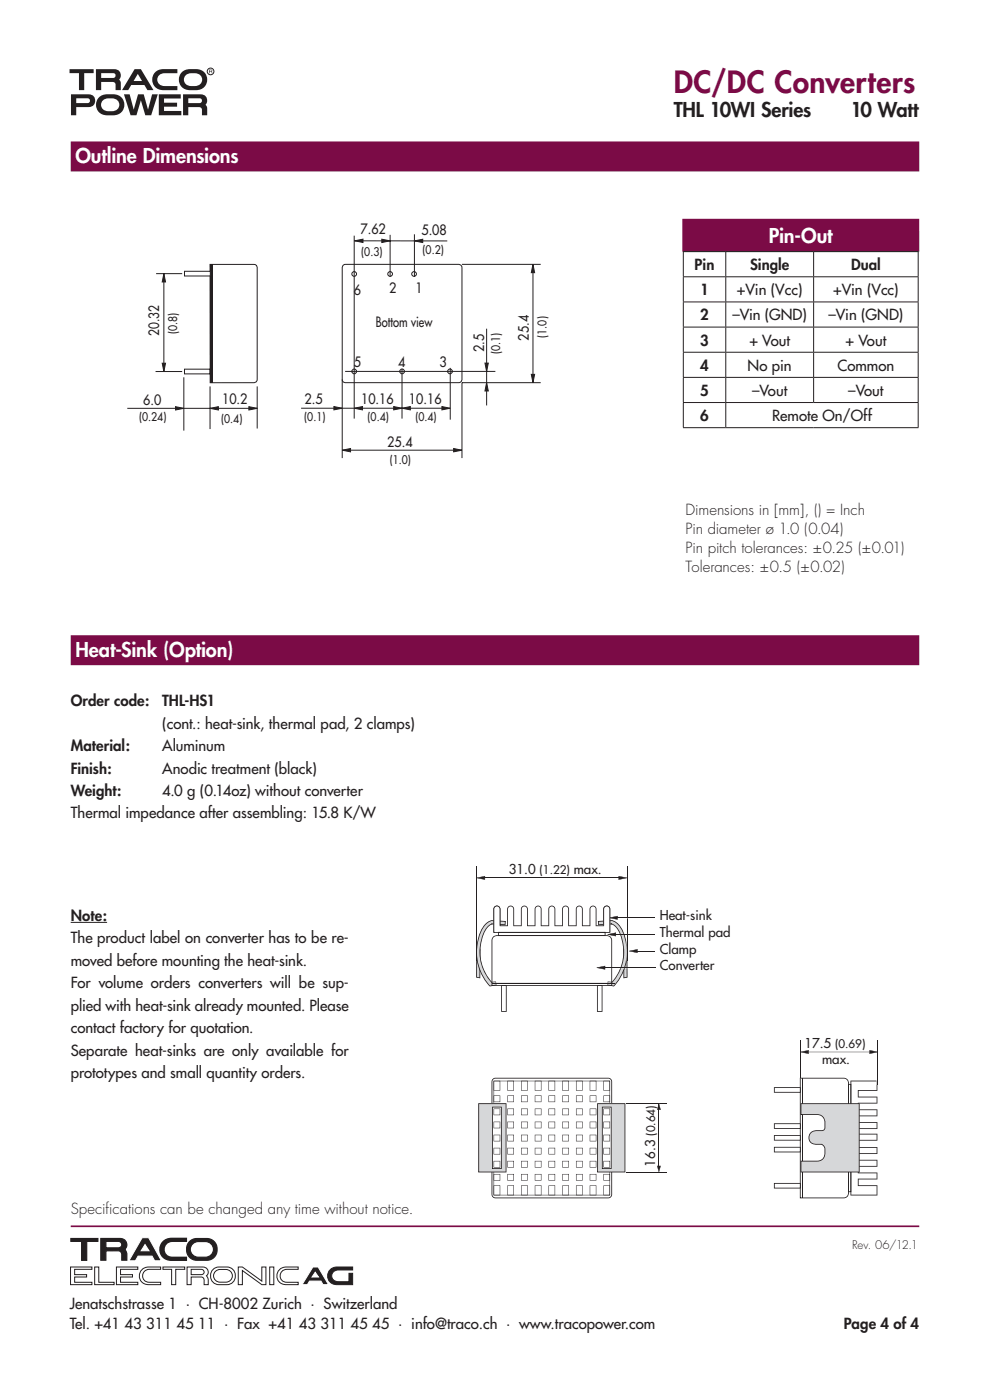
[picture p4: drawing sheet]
<svg xmlns="http://www.w3.org/2000/svg" width="210mm" height="297mm" viewBox="0 0 210 297" stroke-linecap="round" stroke-linejoin="round" font-family="sans-serif">
<g fill="#231f20">
<path d="M33.1 15.2l1-.5h3.5v.8h-2.6a1.38 1.38 0 0 0-1.6 1.4 1.38 1.38 0 0 0 1.6 1.4h2.6v.8h-2.9a2.25 2.25 0 0 1-2.3-1.4 2.25 2.25 0 0 1 .7-2.5z"/>
<path d="M38.7 15.2a2.25 2.25 0 0 0-.6 2.5 2.25 2.25 0 0 0 2.2 1.4 3.3 3.3 0 0 0 3.2-.8 2.24 2.24 0 0 0 .2-2.4 2.24 2.24 0 0 0-2.1-1.2 3.8 3.8 0 0 0-2.9 .5zM39.3 16.1a2.66 2.66 0 0 1 3.3 0 1.38 1.38 0 0 1 .1 1.5 1.38 1.38 0 0 1-1.4 .7 1.91 1.91 0 0 1-2.2-1v-.8z"/>
<path d="M21.1 20.5a2.25 2.25 0 0 0-.6 2.6 2.25 2.25 0 0 0 2.3 1.4 3.3 3.3 0 0 0 3.1-.9 2.24 2.24 0 0 0 .2-2.4 2.24 2.24 0 0 0-2-1.2 3.8 3.8 0 0 0-3 .5zM21.7 21.4a2.66 2.66 0 0 1 3.4 0 1.37 1.37 0 0 1 0 1.6 1.37 1.37 0 0 1-1.4 .6 1.91 1.91 0 0 1-2.2-1v-.8z"/>
</g>
<circle cx="44.7" cy="15.2" r=".71" fill="none" stroke="#231f20" stroke-width=".21"/>
<g fill="#231f20">
<path d="M14.7 14.7h5.2v.8h-2v3.6h-1.1v-3.6h-2z"/>
<path d="M26.3 20h1.2l.9 3.2 .9-3.2h1.2l.9 3.2 .9-3.2h1.2l-1.4 4.5h-1.3l-.9-3.2-1 3.2h-1.2z"/>
<path d="M33.7 20h4.6v.9h-3.5v.9h2.8v.8h-2.8v.9h3.7v1h-4.8z"/>
<path d="M28.5 14.7l-2.6 4.4h1.3l.6-1.1h2.8l.7 1.1h1.3l-2.7-4.4zM29.2 15.7l.9 1.5h-1.8z"/>
<path d="M44.3 14.8h.7l-.1 .4 .1 .4-.2-.4h-.4v.4h-.1zM44.4 14.9v.2h.5v-.2z"/>
</g>
<g fill="#231f20">
<path d="M21.5 15.5v1h2.5a.52 .52 0 0 0 .5-.3 .52 .52 0 0 0-.2-.6zM20.4 14.7h3.8a1.32 1.32 0 0 1 1.3 .7 1.32 1.32 0 0 1-.2 1.5l.3 .4v1.8h-1.1v-.8a.69 .69 0 0 0-.7-.9h-2.3v1.7h-1.1z" fill-rule="evenodd"/>
<path d="M15.1 20v4.5h1.1v-1.8h2.5a1.36 1.36 0 0 0 1.5-1.3 1.36 1.36 0 0 0-1.5-1.4zM16.2 20.9h2.7a.52 .52 0 0 1 .2 .6 .52 .52 0 0 1-.5 .4h-2.4z" fill-rule="evenodd"/>
<path d="M38.8 20v4.5h1.1v-1.8h2.3a.66 .66 0 0 1 .6 .9v.9h1.2l-.1-1.9-.3-.4a1.32 1.32 0 0 0 .2-1.5 1.32 1.32 0 0 0-1.3-.7zM39.9 20.9h2.7a.53 .53 0 0 1 .2 .6 .53 .53 0 0 1-.5 .4h-2.4z" fill-rule="evenodd"/>
</g>
<path d="M15 260.2h180" fill="none" stroke="#7b0b46" stroke-width=".35"/>
<path d="M15 268.8h4.5v.5h-3.7v1.1h2.6v.5h-2.6v1.1h3.7v.5h-4.5zM20.1 268.8h.9v3.2h3.2v.5h-4.1zM24.7 268.8h4.5v.5h-3.6v1.1h2.5v.5h-2.5v1.1h3.6v.5h-4.5zM30.3 269.2l.6-.3 .7-.1h2.5v.5h-2.4a1.38 1.38 0 0 0-1.5 1.4 1.38 1.38 0 0 0 1.5 1.3h2.4v.5h-2.5a1.87 1.87 0 0 1-1.9-1.2 1.87 1.87 0 0 1 .6-2.1zM34.6 268.8h4.6v.5h-1.9v3.2h-.9v-3.2h-1.8zM39.7 268.8h3.3a1.14 1.14 0 0 1 1.1 .7 1.14 1.14 0 0 1-.2 1.2 2.08 2.08 0 0 1 .3 1.8h-.9v-.5a.79 .79 0 0 0-.1-.8 .79 .79 0 0 0-.9-.3h-1.7v1.6h-.9zM40.6 269.3h2.1a.57 .57 0 0 1 .6 .5 .57 .57 0 0 1-.6 .6h-2.1zM45.2 269.3a3.5 3.5 0 0 1 3.4-.4 1.89 1.89 0 0 1 1.3 2 1.89 1.89 0 0 1-1.7 1.6 3.2 3.2 0 0 1-3-.5 2.06 2.06 0 0 1 0-2.7zM45.6 269.9a2.72 2.72 0 0 1 3.4 0 1.34 1.34 0 0 1 .1 1.4 1.34 1.34 0 0 1-1.2 .7 2.21 2.21 0 0 1-2.3-.5 1.31 1.31 0 0 1 0-1.6zM50.5 268.8h.9l4.1 3v-3h.9v3.7h-.9l-4.1-3v3h-.9zM57.2 268.8h.9v3.7h-.9zM59.5 269.2l.5-.3 .7-.1h2.6v.5h-2.4a1.38 1.38 0 0 0-1.5 1.4 1.38 1.38 0 0 0 1.5 1.3h2.4v.5h-2.6a1.87 1.87 0 0 1-1.9-1.2 1.87 1.87 0 0 1 .7-2.1z" fill="none" stroke="#231f20" stroke-width=".21"/>
<path d="M70.2 269.2l.6-.3 .7-.1h3.3v.6h-3a1.26 1.26 0 0 0-1.4 1.3 1.26 1.26 0 0 0 1.4 1.2h2.2v-1.8h.8v2.4h-3.3a1.87 1.87 0 0 1-1.9-1.2 1.87 1.87 0 0 1 .6-2.1z" fill="#231f20"/>
<path d="M70.2 269.2l.6-.3 .7-.1h3.3v.6h-3a1.26 1.26 0 0 0-1.4 1.3 1.26 1.26 0 0 0 1.4 1.2h2.2v-1.8h.8v2.4h-3.3a1.87 1.87 0 0 1-1.9-1.2 1.87 1.87 0 0 1 .6-2.1z" fill="none" stroke="#231f20" stroke-width=".21"/>
<path d="M15 262.7h5.8v.6h-2.4v4.1h-1.1v-4.1h-2.3z" fill="#231f20"/>
<path d="M15 262.7h5.8v.6h-2.4v4.1h-1.1v-4.1h-2.3z" fill="none" stroke="#231f20" stroke-width=".25"/>
<path d="M34.5 263.6l1.1-.8 3.9-.1v.6h-2.9a1.71 1.71 0 0 0-1.8 1.7 1.71 1.71 0 0 0 1.8 1.7h2.9v.7h-3.1a2.31 2.31 0 0 1-2.2-1.3 2.31 2.31 0 0 1 .3-2.5z" fill="#231f20"/>
<path d="M34.5 263.6l1.1-.8 3.9-.1v.6h-2.9a1.71 1.71 0 0 0-1.8 1.7 1.71 1.71 0 0 0 1.8 1.7h2.9v.7h-3.1a2.31 2.31 0 0 1-2.2-1.3 2.31 2.31 0 0 1 .3-2.5z" fill="none" stroke="#231f20" stroke-width=".3"/>
<path d="M21.4 262.7h4a1.31 1.31 0 0 1 1.4 .8 1.31 1.31 0 0 1-.4 1.5l.1 .1a2.56 2.56 0 0 1 .4 2.2h-1.1v-.7a.93 .93 0 0 0-.2-1 .93 .93 0 0 0-.9-.2l-2.2-.1v2h-1.1zM22.5 263.3v1.4h2.6a.69 .69 0 0 0 .7-.7 .69 .69 0 0 0-.7-.7z" fill-rule="evenodd" fill="#231f20"/>
<path d="M21.4 262.7h4a1.31 1.31 0 0 1 1.4 .8 1.31 1.31 0 0 1-.4 1.5l.1 .1a2.56 2.56 0 0 1 .4 2.2h-1.1v-.7a.93 .93 0 0 0-.2-1 .93 .93 0 0 0-.9-.2l-2.2-.1v2h-1.1zM22.5 263.3h2.6a.69 .69 0 0 1 .7 .7 .69 .69 0 0 1-.7 .7h-2.6z" fill="none" stroke="#231f20" stroke-width=".25"/>
<path d="M30.2 262.6h1.3l2.7 4.9h-1.4l-.5-1h-3l-.6 1h-1.4zM30.8 264l.8 1.3h-1.7z" fill-rule="evenodd" fill="#231f20"/>
<path d="M30.2 262.6h1.3l2.7 4.9h-1.4l-.5-1h-3l-.6 1h-1.4zM30.8 264l.8 1.3h-1.7z" fill="none" stroke="#fff" stroke-width=".21"/>
<path d="M40.2 263.4a3.9 3.9 0 0 1 3.7-.7 2.31 2.31 0 0 1 2.2 2.4 2.31 2.31 0 0 1-2.2 2.3 3.9 3.9 0 0 1-3.7-.7 2.53 2.53 0 0 1 0-3.3zM40.9 263.9a3.9 3.9 0 0 1 3.5-.3 1.66 1.66 0 0 1 .8 1.9 1.66 1.66 0 0 1-1.6 1.2 2.7 2.7 0 0 1-3-.8 1.62 1.62 0 0 1 .3-2z" fill-rule="evenodd" fill="#231f20"/>
<path d="M40.2 263.4a3.9 3.9 0 0 1 3.7-.7 2.31 2.31 0 0 1 2.2 2.4 2.31 2.31 0 0 1-2.2 2.3 3.9 3.9 0 0 1-3.7-.7 2.53 2.53 0 0 1 0-3.3zM40.9 263.9a3.9 3.9 0 0 1 3.5-.3 1.66 1.66 0 0 1 .8 1.9 1.66 1.66 0 0 1-1.6 1.2 2.7 2.7 0 0 1-3-.8 1.62 1.62 0 0 1 .3-2z" fill="none" stroke="#231f20" stroke-width=".25"/>
<path d="M66.4 268.8h1.1l2.2 3.7h-1.2l-.4-.7h-2.4l-.5 .7h-1.1zM66.9 269.9l.7 1h-1.4z" fill-rule="evenodd" fill="#231f20"/>
<path d="M66.4 268.8h1.1l2.2 3.7h-1.2l-.4-.7h-2.4l-.5 .7h-1.1zM66.9 269.9l.7 1h-1.4z" fill="none" stroke="#fff" stroke-width=".21"/>
<path d="M15 33.2h180" fill="none" stroke="#7b0b46" stroke-width="6.3" stroke-linecap="butt"/>
<path d="M144.7 46.4h50.3v7h-50.3z" fill="#7b0b46"/>
<g fill="none" stroke="#231f20" stroke-width=".21">
<path d="M144.9 53.4h49.9M144.9 58.7h49.9M144.9 53.5v5.1M144.9 58.8v5.2M154 53.5v5.1M154 58.8v5.2M172.6 53.5v5.1M172.6 58.8v5.2M194.8 53.5v5.1M194.8 58.8v5.2M144.9 64.1h49.9M144.9 69.4h49.9"/>
<path d="M144.9 74.7h49.9M144.9 64.1v5.2M144.9 69.5v5.2M144.9 74.8v5.2M154 64.1v5.2M154 69.5v5.2M154 74.8v5.2M172.6 64.1v5.2M172.6 69.5v5.2M172.6 74.8v5.2M194.8 64.1v5.2M194.8 69.5v5.2"/>
<path d="M194.8 74.8v5.2M144.9 80.1h49.9M144.9 85.4h49.9M144.9 90.7h49.9M144.9 80.1v5.2M144.9 85.5v5.2M154 80.1v5.2M154 85.5v5.2M172.6 80.1v5.2M194.8 80.1v5.2M194.8 85.5v5.2M15 195.7h7.7"/>
</g>
<g fill="#231f20">
<path d="M182 240.5h4.1v1.5h-4.1v-.2h3.9v-1.1h-3.9z"/>
<path d="M180.4 229.2h5.7v2.2h-4v1.2h4v1.5h-4v1.2h4v1.5h-4v1.2h4v1.5h-4v1.3h-.1v-1.5h3.9v-1.1h-3.9v-1.6h3.9v-1.1h-3.9v-1.6h3.9v-1.1h-3.9v-1.6h3.9v-1.8h-5.3v24h5.3v-1.8h-3.9v-1.6h3.9v-1.1h-3.9v-1.6h3.9v-1.1h-3.9v-1.6h3.9v-1.1h-3.9v-1.4h.1v1.2h4v1.5h-4v1.2h4v1.5h-4v1.2h4v1.5h-4v1.2h4v2.2h-5.7z"/>
<path d="M104.7 229.3h24.7v24.2l-.1-24.1h-24.5v24.1l24.6 .1h-24.7z"/>
</g>
<path d="M101.1 201.2l.7 .1v6.1l-.7-.1z" fill="#d6d7d9"/>
<g fill="#231f20">
<path d="M101 201.1l.9 .2v6.2l-.9-.1v-6.2h.2v6l.5 .1v-5.9l-.6-.1z"/>
<path d="M104.5 228.9l.6-.3h23.9a.82 .82 0 0 1 .8 .9v23.9a.82 .82 0 0 1-.8 .8h-23.9a.69 .69 0 0 1-.7-.8 .64 .64 0 0 0 .7 .6h23.9a.64 .64 0 0 0 .7-.6v-23.9a.64 .64 0 0 0-.7-.7h-23.9a.64 .64 0 0 0-.7 .7v23.9h-.1v-23.9z"/>
</g>
<path d="M101.5 234.1h5.8v14.5h-5.8z" fill="#d6d7d9"/>
<path d="M101.5 234h5.9v14.7h-5.9v-.2h5.8v-14.3h-5.7v14.4l-.1 .1z" fill="#231f20"/>
<path d="M104.5 234.9h1.8v13h-1.8z" fill="#fff"/>
<path d="M104.4 234.8h2v13.2h-1.9v-.2h1.8v-12.8h-1.7v12.9l-.2 .1z" fill="#231f20"/>
<path d="M126.8 234.1h5.8v14.5h-5.8z" fill="#d6d7d9"/>
<path d="M126.7 234h6v14.7h-5.9v-.2h5.7v-14.3h-5.6v14.4l-.2 .1z" fill="#231f20"/>
<path d="M127.8 234.9h1.8v13h-1.8z" fill="#fff"/>
<g fill="#231f20">
<path d="M127.7 234.8h2v13.2h-1.9v-.2h1.8v-12.8h-1.7v12.9l-.2 .1z"/>
<path d="M179.9 229.9h.7v22.9h-.2v-22.7h-.3v22.6h.4l.1 .2h-.7z"/>
<path d="M169.7 228.6h9.2a1.1 1.1 0 0 1 1.2 1.2v23.3l-.2 .5a1.04 1.04 0 0 1-1 .6h-9.1v-.2h9.1a.94 .94 0 0 0 1-.9v-23.3a.98 .98 0 0 0-1-1h-9.1v25.3l-.1 .1z"/>
</g>
<path d="M170.3 228.7v25.4" fill="none" stroke="#231f20" stroke-width=".21"/>
<path d="M169.9 234.1h12.4v14.5h-12.4v-2.3h3.4a1.6 1.6 0 0 0 1.7-1.6v-1l-.4-.7-.3-.2h-1a1.47 1.47 0 0 1-1.7-1.5 1.47 1.47 0 0 1 1.7-1.4l1.1-.1 .5-.2 .1-1.7a1.61 1.61 0 0 0-1.7-1.5h-3.4z" fill="#d6d7d9"/>
<path d="M169.8 234h12.5v14.7h-12.5v-2.5h3.5a1.5 1.5 0 0 0 1.6-1.5v-1l-.3-.6-.3-.3h-1a1.49 1.49 0 0 1-1.8-1.5 1.49 1.49 0 0 1 1.8-1.4l1.5-.3 .1-1.6a1.56 1.56 0 0 0-1.6-1.5h-3.4v-.1h3.4a1.69 1.69 0 0 1 1.8 1.7v1.1a.73 .73 0 0 1-.8 .7h-1a1.38 1.38 0 0 0-1.6 1.4 1.38 1.38 0 0 0 1.6 1.4h1l.4 .3a1.73 1.73 0 0 1 .4 1.7 1.67 1.67 0 0 1-1.8 1.7h-3.3v2.1h12.2v-14.3h-12.2v2.2l-.2 .1z" fill="#231f20"/>
<path d="M164.3 230.7h5.5v1h-5.5z" fill="#fff"/>
<path d="M164.2 230.6h5.6v1.1h-.1v-.9h-5.4v.8h5.5v.2h-5.6z" fill="#231f20"/>
<path d="M164.3 238.4h5.5v1h-5.5z" fill="#fff"/>
<path d="M164.2 238.3h5.6v1.1h-.1v-.9h-5.4v.8h5.5v.2h-5.6z" fill="#231f20"/>
<path d="M164.3 240.9h5.5v1h-5.5z" fill="#fff"/>
<path d="M164.2 240.8h5.6v1.1h-.1v-.9h-5.4v.8h5.5v.2h-5.6z" fill="#231f20"/>
<path d="M164.3 243.4h5.5v1h-5.5z" fill="#fff"/>
<path d="M164.2 243.3h5.6v1.1h-.1v-.9h-5.4v.8h5.5v.2h-5.6z" fill="#231f20"/>
<path d="M164.3 251h5.5v1h-5.5z" fill="#fff"/>
<path d="M164.2 251h5.6v1h-.1v-.9h-5.4v.9h5.5v.1h-5.6z" fill="#231f20"/>
<path d="M105.8 197.8h22.6v.7h-22.6z" fill="#fff"/>
<path d="M105.7 197.7h22.7v.2h-22.6v.5h22.5v-.6l.1-.1v.9h-22.7z" fill="#231f20"/>
<path d="M106.4 209.1h1v5.5h-1z" fill="#fff"/>
<path d="M106.3 209h1.1v.2h-.9v5.3h.8v-5.4l.2-.1v5.7h-1.2z" fill="#231f20"/>
<path d="M126.7 209.1h1v5.5h-1z" fill="#fff"/>
<path d="M126.6 209h1.1v.2h-.9v5.3h.8v-5.4l.2-.1v5.7h-1.2z" fill="#231f20"/>
<path d="M103.2 195.9l1.1-.6 2.9 .2-.1 .7-2.8-.2a4.2 4.2 0 0 0-2.1 3.3 9.7 9.7 0 0 0 2.1 9.1l.8-.2 .2 .7-1.4 .3a10.5 10.5 0 0 1-1.2-12.8z" fill="#d6d7d9"/>
<path d="M102.9 196.1l.5-.5 .9-.4 2.9 .2v.2l-2.8-.2a3.5 3.5 0 0 0-2.5 2.7 10.6 10.6 0 0 0 2 11l1.2-.2-.1-.6-.7 .2a9.6 9.6 0 0 1-1-11.8l.7-.6 .4-.2v.2l-.1-.2 2.8 .2v-.6l.2-.1-.1 .9-2.9-.2v-.2l.1 .2a3.3 3.3 0 0 0-1.9 2.4 9.9 9.9 0 0 0 1.8 9.9l.9-.3 .2 .9-1.5 .3a10.5 10.5 0 0 1-1-13.2z" fill="#231f20"/>
<path d="M132.3 201.3l.7-.1v6.1l-.7 .1z" fill="#d6d7d9"/>
<path d="M132.2 201.3l.8-.2v.2l-.6 .1v5.9l.5-.1v-6l.2-.1v6.3l-.9 .1z" fill="#231f20"/>
<path d="M126.9 195.5l2.9-.2a2.77 2.77 0 0 1 2.1 1.8 10.6 10.6 0 0 1-1.7 12.1l-1.3-.3 .1-.7 .8 .2a9.6 9.6 0 0 0 1-11.7l-1-.7-2.8 .2z" fill="#d6d7d9"/>
<path d="M126.8 195.4l2.9-.2a3 3 0 0 1 2.4 2.2 10.6 10.6 0 0 1-1.9 11.9l-1.4-.3 .1-.9 .9 .3a9.7 9.7 0 0 0 .9-11.6l-1-.7 .1-.2v.2l-2.9 .2-.1-.8h.2l.1 .6 2.7-.2v.2l-.1-.2h.1a4.3 4.3 0 0 1 2.2 3.4 9.7 9.7 0 0 1-2.2 9.2l-.7-.2-.1 .6 1.2 .2a10.3 10.3 0 0 0 .9-12.9l-.5-.4-.8-.4-2.9 .2z" fill="#231f20"/>
<path d="M104.4 198.6h25.3v10.4h-25.3z" fill="#fff"/>
<path d="M104.4 208.7h.7v.2l-.7 .1zM104.4 208.4l.6-.1 .1 .2z" fill="#eeeeef"/>
<path d="M104.4 209l.7-.1v-.2h.2l.1 .3zM104.4 208.3l.8-.2 .1 .4h-.2l-.1-.2-.6 .1z" fill="#a8a9ad"/>
<path d="M129 208.7h.7v.3l-.7-.1zM129.1 208.3l.6 .2h-.7z" fill="#eeeeef"/>
<path d="M128.8 208.7h.2v.2l.7 .1h-.9zM128.9 208.1l.8 .2v.1l-.6-.1-.1 .2h-.1z" fill="#a8a9ad"/>
<path d="M129.8 208.5h.7v.2h-.7z" fill="#231f20"/>
<path d="M101.1 183.8v20z" fill="#fff"/>
<path d="M101.1 183.8v20" fill="none" stroke="#231f20" stroke-width=".21"/>
<path d="M133 183.8v20z" fill="#fff"/>
<path d="M133 183.8v20" fill="none" stroke="#231f20" stroke-width=".21"/>
<path d="M102.2 186.2h29.4z" fill="#fff"/>
<path d="M102.2 186.2h29.4" fill="none" stroke="#231f20" stroke-width=".21"/>
<g fill="#231f20">
<path d="M101.1 186.2l1.8-.3v.7z"/>
<path d="M101.1 186.2l1.7-.4-1.5 .4 1.5 .3 .1-.7v.8z"/>
<path d="M131.3 185.9l1.7 .3-1.7 .4z"/>
<path d="M131.2 185.8l1.8 .5-1.7 .3 1.5-.4-1.5-.3-.1 .7z"/>
</g>
<path d="M132.9 248.6h8.5z" fill="#fff"/>
<path d="M132.9 248.6h8.5" fill="none" stroke="#231f20" stroke-width=".21"/>
<path d="M132.9 234.1h8.5z" fill="#fff"/>
<path d="M132.9 234.1h8.5" fill="none" stroke="#231f20" stroke-width=".21"/>
<path d="M139.8 234.2v13.6z" fill="#fff"/>
<path d="M139.8 234.2v13.6" fill="none" stroke="#231f20" stroke-width=".21"/>
<g fill="#231f20">
<path d="M139.4 247.3h.7l-.3 1.3z"/>
<path d="M139.4 247.3h.8l-.4 1.5-.4-1.4 .4 1.1 .3-1.1z"/>
<path d="M139.8 234.1l.3 1.3h-.7z"/>
<path d="M139.8 234l.4 1.4-.4-1.1-.3 1.1 .7 .1h-.8z"/>
</g>
<path d="M169.8 220.7v8z" fill="#fff"/>
<path d="M169.8 220.7v8" fill="none" stroke="#231f20" stroke-width=".21"/>
<path d="M186 220.7v9.4z" fill="#fff"/>
<path d="M186 220.7v9.4" fill="none" stroke="#231f20" stroke-width=".21"/>
<path d="M170.9 223.2h13.9z" fill="#fff"/>
<path d="M170.9 223.2h13.9" fill="none" stroke="#231f20" stroke-width=".21"/>
<g fill="#231f20">
<path d="M169.8 223.2l1.7-.4v.7z"/>
<path d="M169.7 223.1l1.8-.3-1.5 .4 1.5 .3 .1-.7v.8z"/>
<path d="M184.5 222.8l1.7 .4-1.7 .3z"/>
<path d="M184.4 222.8l1.8 .4-1.7 .4 1.5-.4-1.5-.3-.1 .7z"/>
</g>
<path d="M130.3 194.7h8.7z" fill="#fff"/>
<path d="M130.3 194.7h8.7" fill="none" stroke="#231f20" stroke-width=".21"/>
<g fill="#231f20">
<path d="M129.2 194.7l1.8-.3v.7z"/>
<path d="M129.2 194.7l1.8-.4-1.6 .4 1.5 .3 .1-.7v.8z"/>
</g>
<path d="M127.7 205.3h11.3z" fill="#fff"/>
<path d="M127.7 205.3h11.3" fill="none" stroke="#231f20" stroke-width=".21"/>
<g fill="#231f20">
<path d="M126.6 205.3l1.7-.4v.7z"/>
<path d="M126.6 205.2l1.7-.3-1.5 .4 1.5 .3 .1-.7v.8z"/>
</g>
<path d="M130 198.2h9z" fill="#fff"/>
<path d="M130 198.2h9" fill="none" stroke="#231f20" stroke-width=".21"/>
<g fill="#231f20">
<path d="M128.9 198.2l1.7-.3v.7z"/>
<path d="M128.9 198.2l1.7-.4-1.5 .4 1.5 .3 .1-.7v.8z"/>
</g>
<path d="M134.6 201.8h4.4z" fill="#fff"/>
<path d="M134.6 201.8h4.4" fill="none" stroke="#231f20" stroke-width=".21"/>
<g fill="#231f20">
<path d="M133.4 201.8l1.8-.4v.7z"/>
<path d="M133.4 201.7l1.8-.3-1.5 .4 1.5 .3v-.7v.8z"/>
<path d="M104.6 198.7l.8-.3h23.3l.6 .1a1.04 1.04 0 0 1 .5 1v9.6h-.1v-9.6a.93 .93 0 0 0-1-.9h-23.3a.96 .96 0 0 0-1 .9v9.5h25.4v.2h-25.5v-9.7z"/>
</g>
<path d="M105.3 208.6h23.6" fill="none" stroke="#a0a1a5" stroke-width=".21"/>
<path d="M104.4 208.5h.7v.2h-.7z" fill="#97999c"/>
<path d="M105.1 208.5h.2v.2h-.2z" fill="#747578"/>
<path d="M129 208.5h.7v.2h-.7z" fill="#97999c"/>
<path d="M128.9 208.5h.1v.2h-.2z" fill="#747578"/>
<path d="M129.7 208.5l.1 .2zM104.4 208.5v.2z" fill="#231f20"/>
<path d="M104.4 208.6h25.4" fill="none" stroke="#231f20" stroke-width=".21"/>
<g fill="#231f20">
<path d="M104.7 232.4h1.4v1.4l-.1-1.3h-1.2v1.2l1.3 .1h-1.4z"/>
<path d="M107.6 232.4h1.4l-1.3 .1v1.2h1.2l.1-1.3v1.4h-1.4z"/>
<path d="M113.4 232.4h1.4l-1.3 .1v1.2h1.2l.1-1.3v1.4h-1.4z"/>
<path d="M110.5 232.4h1.4l-1.3 .1v1.2h1.2l.1-1.3v1.4h-1.4z"/>
<path d="M119.3 232.4h1.3l-1.2 .1v1.2h1.2l.1-1.3v1.4h-1.4z"/>
<path d="M116.4 232.4h1.3l-1.2 .1v1.2h1.2l.1-1.3v1.4h-1.4z"/>
<path d="M122.2 232.4h1.3l-1.2 .1v1.2h1.2l.1-1.3v1.4h-1.4z"/>
<path d="M125.1 232.4h1.3l-1.2 .1v1.2h1.2l.1-1.3v1.4h-1.4z"/>
<path d="M128 232.4h1.4l-1.3 .1v1.2h1.2l.1-1.3v1.4h-1.4z"/>
<path d="M104.7 229.3h1.4l-1.3 .1v1.9h1.2l.1-2v2.1h-1.4z"/>
<path d="M107.6 229.3h1.4l-1.3 .1v1.9h1.2l.1-2v2.1h-1.4z"/>
<path d="M125.1 229.3h1.3l-1.2 .1v1.9h1.2l.1-2v2.1h-1.4z"/>
<path d="M128 229.3h1.4l-1.3 .1v1.9h1.2l.1-2v2.1h-1.4z"/>
<path d="M119.3 229.3h1.3l-1.2 .1v1.9h1.2l.1-2v2.1h-1.4z"/>
<path d="M122.2 229.3h1.3l-1.2 .1v1.9h1.2l.1-2v2.1h-1.4z"/>
<path d="M113.4 229.3h1.4l-1.3 .1v1.9h1.2l.1-2v2.1h-1.4z"/>
<path d="M116.4 229.3h1.3l-1.2 .1v1.9h1.2l.1-2v2.1h-1.4z"/>
<path d="M110.5 229.3h1.4l-1.3 .1v1.9h1.2l.1-2v2.1h-1.4z"/>
<path d="M104.7 235.2h1.4v1.3l-.1-1.2h-1.2v1.2l1.3 .1h-1.4z"/>
<path d="M107.6 235.2h1.4l-1.3 .1v1.2h1.2l.1-1.3v1.4h-1.4z"/>
<path d="M113.4 235.2h1.4l-1.3 .1v1.2h1.2l.1-1.3v1.4h-1.4z"/>
<path d="M110.5 235.2h1.4l-1.3 .1v1.2h1.2l.1-1.3v1.4h-1.4z"/>
<path d="M119.3 235.2h1.3l-1.2 .1v1.2h1.2l.1-1.3v1.4h-1.4z"/>
<path d="M116.4 235.2h1.3l-1.2 .1v1.2h1.2l.1-1.3v1.4h-1.4z"/>
<path d="M122.2 235.2h1.3l-1.2 .1v1.2h1.2l.1-1.3v1.4h-1.4z"/>
<path d="M125.1 235.2h1.3l-1.2 .1v1.2h1.2l.1-1.3v1.4h-1.4z"/>
<path d="M128 235.2h1.4l-1.3 .1v1.2h1.2l.1-1.3v1.4h-1.4z"/>
<path d="M104.7 238h1.4v1.3l-.1-1.2h-1.2v1.2l1.3 .1h-1.4z"/>
<path d="M107.6 238h1.4l-1.3 .1v1.2h1.2l.1-1.3v1.4h-1.4z"/>
<path d="M113.4 238h1.4l-1.3 .1v1.2h1.2l.1-1.3v1.4h-1.4z"/>
<path d="M110.5 238h1.4l-1.3 .1v1.2h1.2l.1-1.3v1.4h-1.4z"/>
<path d="M119.3 238h1.3l-1.2 .1v1.2h1.2l.1-1.3v1.4h-1.4z"/>
<path d="M116.4 238h1.3l-1.2 .1v1.2h1.2l.1-1.3v1.4h-1.4z"/>
<path d="M122.2 238h1.3l-1.2 .1v1.2h1.2l.1-1.3v1.4h-1.4z"/>
<path d="M125.1 238h1.3l-1.2 .1v1.2h1.2l.1-1.3v1.4h-1.4z"/>
<path d="M128 238h1.4l-1.3 .1v1.2h1.2l.1-1.3v1.4h-1.4z"/>
<path d="M104.7 240.7h1.4v1.4l-.1-1.3h-1.2v1.2l1.3 .1h-1.4z"/>
<path d="M107.6 240.7h1.4l-1.3 .1v1.2h1.2l.1-1.3v1.4h-1.4z"/>
<path d="M113.4 240.7h1.4l-1.3 .1v1.2h1.2l.1-1.3v1.4h-1.4z"/>
<path d="M110.5 240.7h1.4l-1.3 .1v1.2h1.2l.1-1.3v1.4h-1.4z"/>
<path d="M119.3 240.7h1.3l-1.2 .1v1.2h1.2l.1-1.3v1.4h-1.4z"/>
<path d="M116.4 240.7h1.3l-1.2 .1v1.2h1.2l.1-1.3v1.4h-1.4z"/>
<path d="M122.2 240.7h1.3l-1.2 .1v1.2h1.2l.1-1.3v1.4h-1.4z"/>
<path d="M125.1 240.7h1.3l-1.2 .1v1.2h1.2l.1-1.3v1.4h-1.4z"/>
<path d="M128 240.7h1.4l-1.3 .1v1.2h1.2l.1-1.3v1.4h-1.4z"/>
<path d="M104.7 243.5h1.4v1.4l-.1-1.3h-1.2v1.2l1.3 .1h-1.4z"/>
<path d="M107.6 243.5h1.4l-1.3 .1v1.2h1.2l.1-1.3v1.4h-1.4z"/>
<path d="M113.4 243.5h1.4l-1.3 .1v1.2h1.2l.1-1.3v1.4h-1.4z"/>
<path d="M110.5 243.5h1.4l-1.3 .1v1.2h1.2l.1-1.3v1.4h-1.4z"/>
<path d="M119.3 243.5h1.3l-1.2 .1v1.2h1.2l.1-1.3v1.4h-1.4z"/>
<path d="M116.4 243.5h1.3l-1.2 .1v1.2h1.2l.1-1.3v1.4h-1.4z"/>
<path d="M122.2 243.5h1.3l-1.2 .1v1.2h1.2l.1-1.3v1.4h-1.4z"/>
<path d="M125.1 243.5h1.3l-1.2 .1v1.2h1.2l.1-1.3v1.4h-1.4z"/>
<path d="M128 243.5h1.4l-1.3 .1v1.2h1.2l.1-1.3v1.4h-1.4z"/>
<path d="M104.7 246.3h1.4v1.3l-.1-1.2h-1.2v1.2l1.3 .1h-1.4z"/>
<path d="M107.6 246.3h1.4l-1.3 .1v1.2h1.2l.1-1.3v1.4h-1.4z"/>
<path d="M113.4 246.3h1.4l-1.3 .1v1.2h1.2l.1-1.3v1.4h-1.4z"/>
<path d="M110.5 246.3h1.4l-1.3 .1v1.2h1.2l.1-1.3v1.4h-1.4z"/>
<path d="M119.3 246.3h1.3l-1.2 .1v1.2h1.2l.1-1.3v1.4h-1.4z"/>
<path d="M116.4 246.3h1.3l-1.2 .1v1.2h1.2l.1-1.3v1.4h-1.4z"/>
<path d="M122.2 246.3h1.3l-1.2 .1v1.2h1.2l.1-1.3v1.4h-1.4z"/>
<path d="M125.1 246.3h1.3l-1.2 .1v1.2h1.2l.1-1.3v1.4h-1.4z"/>
<path d="M128 246.3h1.4l-1.3 .1v1.2h1.2l.1-1.3v1.4h-1.4z"/>
<path d="M104.7 249.1h1.4v1.3l-.1-1.2h-1.2v1.2l1.3 .1h-1.4z"/>
<path d="M107.6 249.1h1.4l-1.3 .1v1.2h1.2l.1-1.3v1.4h-1.4z"/>
<path d="M113.4 249.1h1.4l-1.3 .1v1.2h1.2l.1-1.3v1.4h-1.4z"/>
<path d="M110.5 249.1h1.4l-1.3 .1v1.2h1.2l.1-1.3v1.4h-1.4z"/>
<path d="M119.3 249.1h1.3l-1.2 .1v1.2h1.2l.1-1.3v1.4h-1.4z"/>
<path d="M116.4 249.1h1.3l-1.2 .1v1.2h1.2l.1-1.3v1.4h-1.4z"/>
<path d="M122.2 249.1h1.3l-1.2 .1v1.2h1.2l.1-1.3v1.4h-1.4z"/>
<path d="M125.1 249.1h1.3l-1.2 .1v1.2h1.2l.1-1.3v1.4h-1.4z"/>
<path d="M128 249.1h1.4l-1.3 .1v1.2h1.2l.1-1.3v1.4h-1.4z"/>
<path d="M104.7 251.5h1.4l-1.3 .1v1.9h1.2l.1-2v2.1h-1.4z"/>
<path d="M107.6 251.5h1.4l-1.3 .1v1.9h1.2l.1-2v2.1h-1.4z"/>
<path d="M125.1 251.5h1.3l-1.2 .1v1.9h1.2l.1-2v2.1h-1.4z"/>
<path d="M128 251.5h1.4l-1.3 .1v1.9h1.2l.1-2v2.1h-1.4z"/>
<path d="M119.3 251.5h1.3l-1.2 .1v1.9h1.2l.1-2v2.1h-1.4z"/>
<path d="M122.2 251.5h1.3l-1.2 .1v1.9h1.2l.1-2v2.1h-1.4z"/>
<path d="M113.4 251.5h1.4l-1.3 .1v1.9h1.2l.1-2v2.1h-1.4z"/>
<path d="M116.4 251.5h1.3l-1.2 .1v1.9h1.2l.1-2v2.1h-1.4z"/>
<path d="M110.5 251.5h1.4l-1.3 .1v1.9h1.2l.1-2v2.1h-1.4z"/>
<path d="M104.9 192.3a.74 .74 0 0 1 .8-.1 .74 .74 0 0 1 .4 .7v3.4h1.5v-3.4a.74 .74 0 0 1 .7-.8 .74 .74 0 0 1 .8 .8v3.4h1.4v-3.4a.74 .74 0 0 1 .7-.8 .74 .74 0 0 1 .8 .8v3.4h1.4v-3.4a.74 .74 0 0 1 .7-.8 .74 .74 0 0 1 .8 .8v3.4h1.4v-3.4a.74 .74 0 0 1 .8-.8 .74 .74 0 0 1 .7 .8v3.4h1.4v-3.4a.74 .74 0 0 1 .8-.8 .74 .74 0 0 1 .7 .8v3.4h1.4v-3.4a.74 .74 0 0 1 .8-.8 .74 .74 0 0 1 .7 .8v3.4h1.5v-3.4a.74 .74 0 0 1 .7-.8 .74 .74 0 0 1 .7 .8v3.4h1.5v-3.4a.74 .74 0 0 1 .7-.8 .74 .74 0 0 1 .7 .8v5h-24.6v-.2h24.5v-4.8a.56 .56 0 0 0-.6-.6 .56 .56 0 0 0-.6 .6v3.6h-1.7v-3.6a.56 .56 0 0 0-.6-.6 .56 .56 0 0 0-.6 .6v3.6h-1.8v-3.6a.56 .56 0 0 0-.5-.6 .56 .56 0 0 0-.6 .6v3.6h-1.8v-3.6a.56 .56 0 0 0-.5-.6 .56 .56 0 0 0-.6 .6v3.6h-1.8v-3.6a.56 .56 0 0 0-.5-.6 .56 .56 0 0 0-.6 .6v3.6h-1.8v-3.6a.56 .56 0 0 0-.6-.6 .56 .56 0 0 0-.5 .6v3.6h-1.8v-3.6a.56 .56 0 0 0-.6-.6 .56 .56 0 0 0-.5 .6v3.6h-1.8v-3.6a.56 .56 0 0 0-.6-.6 .56 .56 0 0 0-.5 .6v3.6h-1.8v-3.6a.56 .56 0 0 0-.6-.6 .56 .56 0 0 0-.6 .6v4.9l-.1 .1v-5z"/>
</g>
<path d="M104.9 192.4a.65 .65 0 0 1 .8-.1 .65 .65 0 0 1 .4 .6v3.5l-1.3 1.4v-4.9z" fill="#fff"/>
<path d="M104.9 192.3a.74 .74 0 0 1 .8-.1 .74 .74 0 0 1 .4 .7v3.5h-.1v-3.5a.56 .56 0 0 0-.6-.6 .56 .56 0 0 0-.6 .6v4.9h-.1v-4.9z" fill="#231f20"/>
<path d="M128.2 192.4a.65 .65 0 0 1 .8-.1 .65 .65 0 0 1 .4 .6v4.9l-1.3-1.4v-3.5z" fill="#fff"/>
<path d="M128.2 192.3a.74 .74 0 0 1 .8-.1 .74 .74 0 0 1 .4 .7v4.9h-.1v-4.9a.56 .56 0 0 0-.6-.6 .56 .56 0 0 0-.6 .6v3.5h-.1v-3.5z" fill="#231f20"/>
<path d="M39.1 78.3h5.5v1h-5.5z" fill="#fff"/>
<g fill="none" stroke="#231f20" stroke-width=".21">
<path d="M33.1 58.1h5.5M34.8 58.1v20.7M44.6 56.1h9.3l.4 .1 .2 .2 .1 24.1-.2 .4-.2 .2-9.6 .1zM72.9 56.2l.4-.1h24l.6 .3 .1 .4v23.7l-.3 .6-.4 .1h-24.1a.8 .8 0 0 1-.6-1.2v-23.2zM75.1 50v38.8M75.2 51.1h19.7M82.8 49.8v9M87.9 49.7v9.1M98 56.1h16.7M113.1 56.1v25.1M33 78.8h5.6M39.1 78.3h5.5v1h-5.5z"/>
<path d="M95.5 78v11M39 80v11.4M72.6 80.5v16.7M72.6 95.5h25.4M114.7 81.2h-16.7v16"/>
<circle cx="75.1" cy="58.1" r=".5"/>
<circle cx="82.8" cy="58.1" r=".5"/>
<circle cx="87.8" cy="58.1" r=".5"/>
<circle cx="75.1" cy="78.8" r=".5"/>
<circle cx="95.5" cy="78.8" r=".5"/>
</g>
<path d="M44.6 56.1h.6v25.1h-.6z" fill="#231f20"/>
<path d="M39.1 57.6h5.5v1h-5.5z" fill="#fff" stroke="#231f20" stroke-width=".21"/>
<g fill="none" stroke="#231f20" stroke-width=".21">
<path d="M73.2 78.8h31.9M85.3 78.2v10.6M103.2 69.7v16.3M27 86.6h27.6M44.6 82v9M54.6 82v8.9M63.9 86.6h30.7"/>
<circle cx="85.3" cy="78.8" r=".5"/>
</g>
<path d="M70.8 86.2l1.8 .4-1.8 .4z" fill="#231f20"/>
<path d="M70.8 86.2l1.8 .4-1.8 .4z" fill="none" stroke="#231f20" stroke-width=".21"/>
<path d="M93.7 86.2l1.8 .4-1.8 .4z" fill="#231f20"/>
<path d="M93.7 86.2l1.8 .4-1.8 .4z" fill="none" stroke="#231f20" stroke-width=".21"/>
<path d="M52.8 86.3l1.8 .3-1.8 .4z" fill="#231f20"/>
<path d="M52.8 86.3l1.8 .3-1.8 .4z" fill="none" stroke="#231f20" stroke-width=".21"/>
<path d="M81 50.7l1.8 .4-1.8 .4z" fill="#231f20"/>
<path d="M81 50.7l1.8 .4-1.8 .4z" fill="none" stroke="#231f20" stroke-width=".21"/>
<path d="M37.2 86.3l1.8 .3-1.8 .4z" fill="#231f20"/>
<path d="M37.2 86.3l1.8 .3-1.8 .4z" fill="none" stroke="#231f20" stroke-width=".21"/>
<path d="M83.5 86.2l1.8 .4-1.8 .4z" fill="#231f20"/>
<path d="M83.5 86.2l1.8 .4-1.8 .4z" fill="none" stroke="#231f20" stroke-width=".21"/>
<path d="M75.1 86.6l1.8-.4v.8z" fill="#231f20"/>
<path d="M75.1 86.6l1.8-.4v.8z" fill="none" stroke="#231f20" stroke-width=".21"/>
<path d="M44.6 86.6l1.7-.3v.7z" fill="#231f20"/>
<path d="M44.6 86.6l1.7-.3v.7z" fill="none" stroke="#231f20" stroke-width=".21"/>
<path d="M72.6 95.5l1.8-.3v.7z" fill="#231f20"/>
<path d="M72.6 95.5l1.8-.3v.7z" fill="none" stroke="#231f20" stroke-width=".21"/>
<path d="M87.9 51.1l1.8-.3v.7z" fill="#231f20"/>
<path d="M87.9 51.1l1.8-.3v.7z" fill="none" stroke="#231f20" stroke-width=".21"/>
<path d="M75.2 51.1l1.8-.4v.7z" fill="#231f20"/>
<path d="M75.2 51.1l1.8-.4v.7z" fill="none" stroke="#231f20" stroke-width=".21"/>
<path d="M85.3 86.6l1.7-.4v.8z" fill="#231f20"/>
<path d="M85.3 86.6l1.7-.4v.8z" fill="none" stroke="#231f20" stroke-width=".21"/>
<path d="M102.9 77h.7l-.4 1.8z" fill="#231f20"/>
<path d="M102.9 77h.7l-.4 1.8z" fill="none" stroke="#231f20" stroke-width=".21"/>
<path d="M34.8 58.1l.3 1.7h-.7z" fill="#231f20"/>
<path d="M34.8 58.1l.3 1.7h-.7z" fill="none" stroke="#231f20" stroke-width=".21"/>
<path d="M34.4 77.1h.7l-.3 1.7z" fill="#231f20"/>
<path d="M34.4 77.1h.7l-.3 1.7z" fill="none" stroke="#231f20" stroke-width=".21"/>
<path d="M103.2 81.2l.4 1.7h-.7z" fill="#231f20"/>
<path d="M103.2 81.2l.4 1.7h-.7z" fill="none" stroke="#231f20" stroke-width=".21"/>
<path d="M113.1 56.1l.3 1.7h-.7z" fill="#231f20"/>
<path d="M113.1 56.1l.3 1.7h-.7z" fill="none" stroke="#231f20" stroke-width=".21"/>
<path d="M112.7 79.4h.7l-.3 1.8z" fill="#231f20"/>
<path d="M112.7 79.4h.7l-.3 1.8z" fill="none" stroke="#231f20" stroke-width=".21"/>
<path d="M96.2 95.2l1.8 .3-1.8 .4z" fill="#231f20"/>
<path d="M96.2 95.2l1.8 .3-1.8 .4z" fill="none" stroke="#231f20" stroke-width=".21"/>
<path d="M15 137.9h180" fill="none" stroke="#7b0b46" stroke-width="6.3" stroke-linecap="butt"/>
<text font-size="6.3" fill="#7b0b46" x="142.9" y="19.8">DC/DC Converters</text>
<g font-size="4.2" fill="#231f20">
<text x="142.9" y="24.7">THL 10WI Series</text>
<text x="180.4" y="24.7">10 Watt</text>
</g>
<g font-size="4.2" fill="#fff">
<text x="16" y="34.7">Outline Dimensions</text>
<text x="163.1" y="51.5">Pin-Out</text>
<text x="16" y="139.4">Heat-Sink (Option)</text>
</g>
<g font-size="3.2" fill="#231f20">
<text x="147.4" y="57.3">Pin</text>
<text x="159.1" y="57.3">Single</text>
<text x="180.5" y="57.3">Dual</text>
<text x="148.5" y="62.6">1</text>
<text x="156.3" y="62.6">+Vin (Vcc)</text>
<text x="176.7" y="62.6">+Vin (Vcc)</text>
<text x="148.5" y="68">2</text>
<text x="155.4" y="68">–Vin (GND)</text>
<text x="175.7" y="68">–Vin (GND)</text>
<text x="148.5" y="73.3">3</text>
<text x="159" y="73.3">+ Vout</text>
<text x="179.4" y="73.3">+ Vout</text>
<text x="148.5" y="78.6">4</text>
<text x="148.5" y="84">5</text>
<text x="158.6" y="78.6">No pin</text>
<text x="159.5" y="84">–Vout</text>
<text x="177.6" y="78.6">Common</text>
<text x="179.9" y="84">–Vout</text>
<text x="148.5" y="89.3">6</text>
<text x="163.8" y="89.3">Remote On/Off</text>
<text x="145.4" y="109.3">Dimensions in [mm], () = Inch</text>
<text x="145.4" y="113.3">Pin diameter ø 1.0 (0.04)</text>
<text x="145.4" y="117.4">Pin pitch tolerances: ±0.25 (±0.01)</text>
<text x="145.4" y="121.4">Tolerances: ±0.5 (±0.02)</text>
<text x="15" y="149.8">Order code:</text>
<text x="34.4" y="149.8">THL-HS1</text>
<text x="34.4" y="154.6">(cont.: heat-sink, thermal pad, 2 clamps)</text>
<text x="15" y="159.3">Material:</text>
<text x="34.4" y="159.3">Aluminum</text>
<text x="15" y="164.1">Finish:</text>
<text x="34.4" y="164.1">Anodic treatment (black)</text>
<text x="15" y="168.9">Weight:</text>
<text x="15" y="173.6">Thermal impedance after assembling: 15.8 K/W</text>
<text x="34.4" y="168.9">4.0 g (0.14oz) without converter</text>
<text x="15" y="195.4">Note:</text>
<text x="15" y="200.1">The product label on converter has to be re-</text>
<text x="15" y="204.9">moved before mounting the heat-sink.</text>
<text x="15" y="209.6">For volume orders converters will be sup-</text>
<text x="15" y="214.4">plied with heat-sink already mounted. Please</text>
<text x="15" y="219.2">contact factory for quotation.</text>
<text x="15" y="223.9">Separate heat-sinks are only available for</text>
<text x="15" y="228.7">prototypes and small quantity orders.</text>
<text x="15" y="257.6">Specif</text>
<text x="22.4" y="257.6">ications can be changed any time without notice.</text>
<text x="14.8" y="277.7">Jenatschstrasse 1 · CH-8002 Zurich · Switzerland</text>
<text x="14.8" y="282">Tel. +41 43 311 45 11 · Fax +41 43 311 45 45 · info@traco.ch · www.tracopower.com</text>
<text x="179" y="282">Page 4 of 4</text>
</g>
<g font-size="3" fill="#231f20">
<text x="76.5" y="49.6">7.62</text>
<text x="89.4" y="50">5.08</text>
<text x="75" y="62.5">6</text>
<text x="82.6" y="62.2">2</text>
<text x="88.1" y="62.1">1</text>
<text x="33.8" y="71.3" transform="rotate(-90 33.8 71.3)">20.32</text>
<text x="79.7" y="69.3">Bottom view</text>
<text x="75" y="78">5</text>
<text x="84.5" y="77.9">4</text>
<text x="93.3" y="77.9">3</text>
<text x="102.7" y="74.7" transform="rotate(-90 102.7 74.7)">2.5</text>
<text x="112.2" y="72.3" transform="rotate(-90 112.2 72.3)">25.4</text>
<text x="30.4" y="85.9">6.0</text>
<text x="47.1" y="85.8">10.2</text>
<text x="64.6" y="85.7">2.5</text>
<text x="76.6" y="85.7">10.16</text>
<text x="86.7" y="85.6">10.16</text>
<text x="82.1" y="94.9">25.4</text>
</g>
<g font-size="2.8" fill="#231f20">
<text x="107.9" y="185.5">31.0</text>
<text x="121.7" y="185.5">max.</text>
<text x="139.9" y="195.2">Heat-sink</text>
<text x="139.9" y="198.8">Thermal pad</text>
<text x="139.9" y="202.3">Clamp</text>
<text x="139.9" y="205.8">Converter</text>
<text x="170.6" y="222.3">17.5</text>
<text x="174.4" y="225.7">max.</text>
<text x="139" y="247.5" transform="rotate(-90 139 247.5)">16.3</text>
</g>
<g font-size="2.5" fill="#231f20">
<text x="89.6" y="54">(0.2)</text>
<text x="76.6" y="54.3">(0.3)</text>
<text x="37.6" y="70.8" transform="rotate(-90 37.6 70.8)">(0.8)</text>
<text x="115.9" y="71.6" transform="rotate(-90 115.9 71.6)">(1.0)</text>
<text x="106.1" y="75" transform="rotate(-90 106.1 75)">(0.1)</text>
<text x="29.5" y="89.4">(0.24)</text>
<text x="46.9" y="89.7">(0.4)</text>
<text x="64.5" y="89.3">(0.1)</text>
<text x="78" y="89.2">(0.4)</text>
<text x="88.1" y="89.2">(0.4)</text>
<text x="82.7" y="98.5">(1.0)</text>
<text x="114.5" y="185.5">(1.22)</text>
<text x="177.1" y="222.3">(0.69)</text>
<text x="139" y="240.9" transform="rotate(-90 139 240.9)">(0.64)</text>
<text x="180.7" y="265">Rev. 06/12.1</text>
</g>
</svg>
